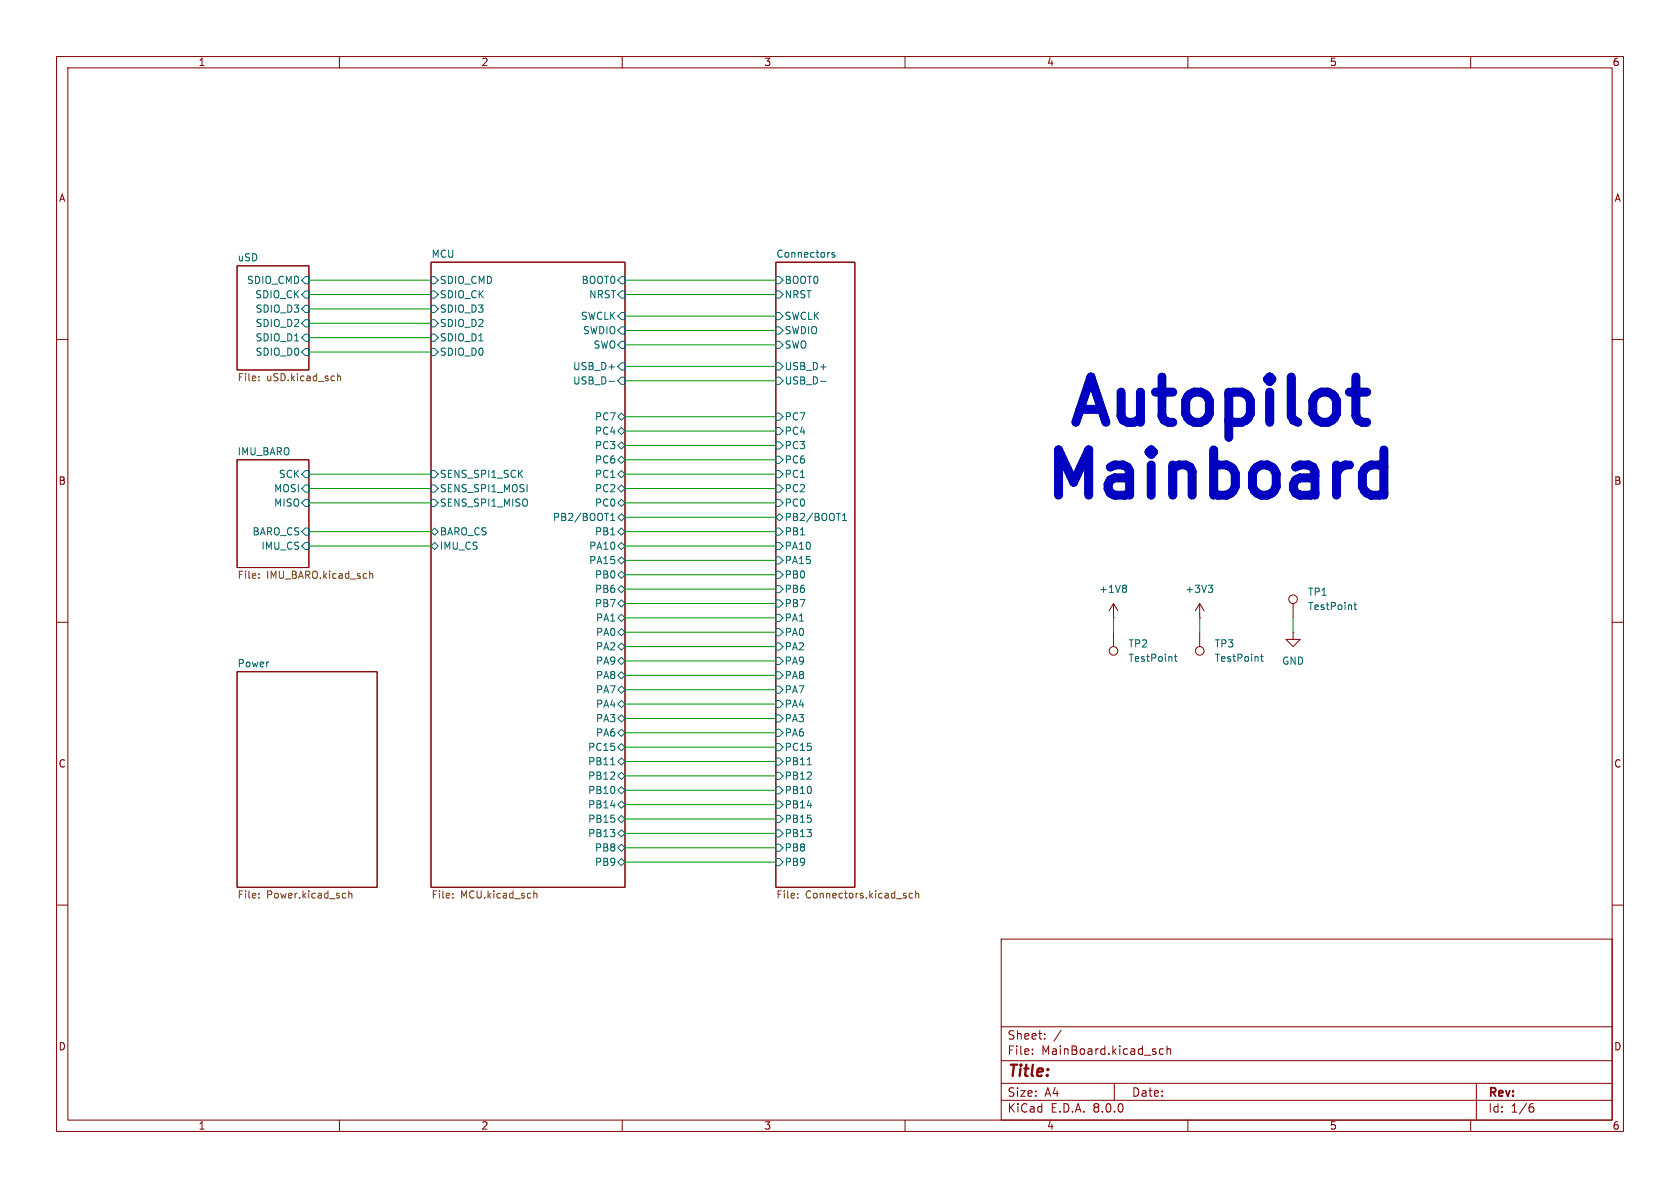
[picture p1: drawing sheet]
<svg xmlns="http://www.w3.org/2000/svg" width="297mm" height="210mm" viewBox="0 0 297 210" stroke-linecap="round" stroke-linejoin="round" font-family="sans-serif">
<g fill="none" stroke="#840000" stroke-width=".18">
<path d="M10 10h277v190h-277zM12 12h273v186h-273zM60 10v2M110 10v2M160 10v2M210 10v2M260 10v2M10 60h2M41.9 47h12.7v18.4h-12.7zM76.2 46.4h34.3v110.4h-34.3zM137.2 46.4h13.9v110.4h-13.9zM285 60h2"/>
<path d="M41.9 81.3h12.7v19h-12.7zM10 110h2M41.9 118.7h24.8v38.1h-24.8zM196.8 109.2h.1M196.8 106.7v2.5M196.8 111.8v2.5M196.8 106.7l-.7 1.3M196.8 106.7l.8 1.3M212.1 109.2h.1M212.1 106.7v2.5M212.1 111.8v2.5M212.1 106.7l-.8 1.3"/>
<path d="M212.1 106.7l.8 1.3M228.6 111.8v1.2h1.3l-1.3 1.3-1.3-1.3h1.3M228.6 111.8h.1M228.6 106.7v2.5M285 110h2M10 160h2M285 160h2M177 166h108v32h-108zM60 198v2M110 198v2M160 198v2M177 194.5h108"/>
<path d="M177 191.5h108M177 187.5h108M177 181.5h108M182.5 186.3v.1M182.5 185.5v.1M184.7 183.6v.1M184.7 182.8v.1M187.6 182.1l-1.3 2M197 191.5v3M205.7 185.5l-.5-.1-.2 .3v.4l.1 .2h.6M206.3 185.5l.2-.1 .4 .1 .1 .9M206.3 184.9v1.5"/>
<path d="M210 198v2M260 198v2M261 191.5v6.5M270.6 195.7h.3l.3 .3-.1 .5-.5 .1M271 195.1l-.4 .1"/>
<circle cx="196.8" cy="115.1" r=".76"/>
<circle cx="212.1" cy="115.1" r=".76"/>
<circle cx="228.6" cy="105.9" r=".76"/>
</g>
<g fill="none" stroke="#006464" stroke-width=".18">
<path d="M54 56.5h.6v1.3h-.6l-.7-.6zM54 48.9h.6v1.3h-.6l-.7-.7zM54 59.1h.6v1.2h-.6l-.7-.6zM54 54h.6v1.2h-.6l-.7-.6zM54 51.4h.6v1.3h-.6l-.7-.6zM76.2 48.9h.6l.7 .6-.7 .7h-.6zM76.2 51.4h.6l.7 .7-.7 .6h-.6zM76.2 54h.6l.7 .6-.7 .6h-.6zM76.2 56.5h.6l.7 .7-.7 .6h-.6zM76.2 59.1h.6l.7 .6-.7 .6h-.6zM109.2 49.5l.7-.6h.6v1.3h-.6zM109.2 55.9l.7-.7h.6v1.3h-.6z"/>
<path d="M109.9 51.4h.6v1.3h-.6l-.7-.6zM109.9 57.8h.6v1.3h-.6l-.7-.7zM137.2 51.4h.6l.6 .7-.6 .6h-.6zM137.2 55.2h.6l.6 .7-.6 .6h-.6zM137.2 57.8h.6l.6 .6-.6 .7h-.6zM137.2 48.9h.6l.6 .6-.6 .7h-.6zM147.5 44.7l-.3-.1-.1 .2v.2l.4 .1v.3h-.4M54 61.6h.6v1.3h-.6l-.7-.7zM76.2 61.6h.6l.7 .6-.7 .7h-.6zM107.7 67.4h.9M109.2 61l.7-.7h.6v1.3h-.6zM109.2 67.3l.7-.6h.6v1.2h-.6z"/>
<path d="M109.2 73.7l.7-.7 .6 .7-.6 .6zM109.2 76.2l.7-.6 .6 .6-.6 .6zM109.2 78.7l.7-.6 .6 .6-.6 .7zM109.9 64.1h.6v1.3h-.6l-.7-.6zM137.2 64.1h.6l.6 .7-.6 .6h-.6zM137.2 66.7h.6l.6 .6-.6 .6h-.6zM137.2 75.6h.6l.6 .6-.6 .6h-.6zM137.2 78.1h.6l.6 .6-.6 .7h-.6zM137.2 60.3h.6l.6 .7-.6 .6h-.6zM137.2 73h.6l.6 .7-.6 .6h-.6zM145.1 67.4h.9M54 85.7h.6v1.3h-.6l-.7-.6z"/>
<path d="M54 88.3h.6v1.2h-.6l-.7-.6zM54 83.2h.6v1.3h-.6l-.7-.7zM54 93.3h.6v1.3h-.6l-.7-.6zM54 95.9h.6v1.3h-.6l-.7-.7zM76.2 83.2h.6l.7 .6-.7 .7h-.6zM76.2 85.7h.6l.7 .7-.7 .6h-.6zM76.2 88.3h.6l.7 .6-.7 .6h-.6zM76.2 96.5l.6-.6 .7 .6-.7 .7zM76.2 94l.6-.7 .7 .7-.7 .6zM108 92h.7M108 91.1l.3-.4v1.3M109.2 81.3l.7-.7 .6 .7-.6 .6z"/>
<path d="M109.2 83.8l.7-.6 .6 .6-.6 .7zM109.2 86.4l.7-.7 .6 .7-.6 .6zM109.2 88.9l.7-.6 .6 .6-.6 .6zM109.2 94l.7-.7 .6 .7-.6 .6zM109.2 96.5l.7-.6 .6 .6-.6 .7zM109.2 99.1l.7-.7 .6 .7-.6 .6zM109.2 91.4l.7-.6 .6 .6-.6 .7zM137.2 93.3h.6l.6 .7-.6 .6h-.6zM137.2 85.7h.6l.6 .7-.6 .6h-.6zM137.2 83.2h.6l.6 .6-.6 .7h-.6zM137.2 88.3h.6l.6 .6-.6 .6h-.6zM137.2 98.4h.6l.6 .7-.6 .6h-.6z"/>
<path d="M137.2 95.9h.6l.6 .6-.6 .7h-.6zM137.2 80.6h.6l.6 .7-.6 .6h-.6zM137.2 91.4l.6-.6 .6 .6-.6 .7zM148.9 92h.8M148.9 91.1l.4-.4v1.3M109.2 101.6l.7-.6 .6 .6-.6 .6zM109.2 104.1l.7-.6 .6 .6-.6 .7zM109.2 106.7l.7-.7 .6 .7-.6 .6zM109.2 109.2l.7-.6 .6 .6-.6 .7zM109.2 111.8l.7-.7 .6 .7-.6 .6zM109.2 114.3l.7-.6 .6 .6-.6 .6zM109.2 116.8l.7-.6 .6 .6-.6 .7z"/>
<path d="M109.2 119.4l.7-.7 .6 .7-.6 .6zM137.2 101h.6l.6 .6-.6 .6h-.6zM137.2 108.6h.6l.6 .6-.6 .7h-.6zM137.2 113.7h.6l.6 .6-.6 .6h-.6zM137.2 111.1h.6l.6 .7-.6 .6h-.6zM137.2 106h.6l.6 .7-.6 .6h-.6zM137.2 103.5h.6l.6 .6-.6 .7h-.6zM137.2 116.2h.6l.6 .6-.6 .7h-.6zM137.2 118.7h.6l.6 .7-.6 .6h-.6zM198.9 103.4l.2 .3-.2 .3 .2 .2v.3l-.2 .2M207.6 116.1h.5M207.8 115.6v1.1l.3 .2"/>
<path d="M213.6 103.4h.8l-.4 .5M214.1 103.9l.3 .3v.3l-.3 .2M222.8 116.1h.5M223 115.6v1.1l.3 .2M239.4 106.9h.4M239.5 106.5v1.1l.3 .2M108 135.2h.7M109.2 121.9l.7-.6 .6 .6-.6 .7zM109.2 124.5l.7-.7 .6 .7-.6 .6zM109.2 127l.7-.6 .6 .6-.6 .6zM109.2 129.5l.7-.6 .6 .6-.6 .7zM109.2 134.6l.7-.6 .6 .6-.6 .7z"/>
<path d="M109.2 137.2l.7-.7 .6 .7-.6 .6zM109.2 139.7l.7-.6 .6 .6-.6 .6zM109.9 131.4l.6 .7-.6 .6-.7-.6zM137.2 134h.6l.6 .6-.6 .7h-.6zM137.2 139.1h.6l.6 .6-.6 .6h-.6zM137.2 121.3h.6l.6 .6-.6 .7h-.6zM137.2 128.9h.6l.6 .6-.6 .7h-.6zM137.2 123.8h.6l.6 .7-.6 .6h-.6zM137.2 126.4h.6l.6 .6-.6 .6h-.6zM137.2 131.4h.6l.6 .7-.6 .6h-.6zM137.2 136.5h.6l.6 .7-.6 .6h-.6zM142.7 135.2h.7"/>
<path d="M109.2 142.2l.7-.6 .6 .6-.6 .7zM109.2 144.8l.7-.7 .6 .7-.6 .6zM109.2 147.3l.7-.6 .6 .6-.6 .7zM109.2 149.9l.7-.7 .6 .7-.6 .6zM109.2 152.4l.7-.6 .6 .6-.6 .6zM137.2 151.8h.6l.6 .6-.6 .6h-.6zM137.2 149.2h.6l.6 .7-.6 .6h-.6zM137.2 144.1h.6l.6 .7-.6 .6h-.6zM137.2 141.6h.6l.6 .6-.6 .7h-.6zM137.2 146.7h.6l.6 .6-.6 .7h-.6z"/>
</g>
<g fill="none" stroke="#725600" stroke-width=".18">
<path d="M45.8 66.5v.1M45.8 67.2v.1M59.7 66v1.3M59.7 66.6l.2-.1h.3v.8M45.8 102.1v.1M45.8 101.5v.1M65.4 101v1.2M65.4 101.5l.1-.1 .3 .1 .1 .7M45.8 158v.1M45.8 158.6v.2M61 157.9l.1 .1M61.1 158.7l-.1 .1"/>
<path d="M61.7 158l.1-.1 .3 .1 .1 .8M61.7 157.5v1.3M80 158.6v.2M80 158v.1M94.4 157.5v1.3M94.4 158l.2-.1 .3 .1v.8M141 158.6v.2M141 158v.1M161.3 158l-.3-.1-.3 .2 .1 .6h.5M161.9 158l.2-.1 .3 .1v.8M161.9 157.5v1.3"/>
</g>
<path d="M238.6 69.3h3M240.1 74.3l.8 .4h.7M244.7 79.5v8M242.4 82.2h1.5l.8 .4M244.7 87.2l-.8 .3h-1.5" fill="none" stroke="#0000c2" stroke-width="1.6"/>
<g fill="none" stroke="#009600" stroke-width=".18">
<path d="M54.6 52.1h21.6M54.6 49.5h21.6M54.6 57.2h21.6M54.6 54.6h21.6M54.6 59.7h21.6M110.5 58.4h26.7M110.5 52.1h26.7M110.5 55.9h26.7M110.5 49.5h26.7M54.6 62.2h21.6M110.5 61h26.7M110.5 67.3h26.7"/>
<path d="M110.5 64.8h26.7M110.5 76.2h26.7M110.5 73.7h26.7M110.5 78.7h26.7M54.6 94h21.6M54.6 83.8h21.6M54.6 88.9h21.6M54.6 86.4h21.6M54.6 96.5h21.6M110.5 94h26.7M110.5 83.8h26.7M110.5 88.9h26.7"/>
<path d="M110.5 86.4h26.7M110.5 96.5h26.7M110.5 81.3h26.7M110.5 99.1h26.7M110.5 91.4h26.7M110.5 116.8h26.7M110.5 119.4h26.7M110.5 109.2h26.7M110.5 114.3h26.7M110.5 111.8h26.7M110.5 104.1h26.7M110.5 106.7h26.7"/>
<path d="M110.5 101.6h26.7M196.8 109.2v2.6M212.1 109.2v2.6M228.6 109.2v2.6M110.5 127h26.7M110.5 124.5h26.7M110.5 129.5h26.7M110.5 121.9h26.7M110.5 139.7h26.7M110.5 137.2h26.7M110.5 134.6h26.7M110.5 132.1h26.7"/>
<path d="M110.5 142.2h26.7M110.5 144.8h26.7M110.5 152.4h26.7M110.5 149.9h26.7M110.5 147.3h26.7"/>
</g>
<g font-size="11.1" fill="#0000c2">
<text x="187.8" y="77.4">Autopilot</text>
<text x="183.6" y="90.3">Mainboard</text>
</g>
<text font-size="2.8" fill="#840000" x="178" y="190.9">Title:</text>
<g font-size="2.1" fill="#840000">
<text x="178" y="184">Sheet:</text>
<text x="178" y="186.7">File:</text>
<text x="184.1" y="186.7">MainBoard.kicad_sch</text>
<text x="178" y="196.9">KiCad</text>
<text x="178" y="194.1">Size:</text>
<text x="184.7" y="194.1">A4</text>
<text x="185.7" y="196.9">E.D.A.</text>
<text x="193.3" y="196.9">8.0.0</text>
<text x="200" y="194.1">Date:</text>
<text x="263" y="194.3">Rev:</text>
<text x="263" y="196.9">Id:</text>
<text x="267.1" y="196.9">1/6</text>
</g>
<g font-size="1.8" fill="#840000">
<text x="35" y="11.9">1</text>
<text x="85" y="11.9">2</text>
<text x="135" y="11.9">3</text>
<text x="185" y="11.9">4</text>
<text x="235" y="11.9">5</text>
<text x="285" y="11.9">6</text>
<text x="10.3" y="35.9">A</text>
<text x="285.3" y="35.9">A</text>
<text x="10.3" y="85.9">B</text>
<text x="285.3" y="85.9">B</text>
<text x="10.3" y="135.9">C</text>
<text x="285.3" y="135.9">C</text>
<text x="10.3" y="185.9">D</text>
<text x="285.3" y="185.9">D</text>
<text x="35" y="199.9">1</text>
<text x="85" y="199.9">2</text>
<text x="135" y="199.9">3</text>
<text x="185" y="199.9">4</text>
<text x="235" y="199.9">5</text>
<text x="285" y="199.9">6</text>
</g>
<g font-size="1.8" fill="#006464">
<text x="41.9" y="46.3">uSD</text>
<text x="76.2" y="45.6">MCU</text>
<text x="137.2" y="45.6">Connectors</text>
<text x="43.6" y="50.4">SDIO_CMD</text>
<text x="45" y="52.9">SDIO_CK</text>
<text x="77.7" y="50.4">SDIO_CMD</text>
<text x="77.7" y="52.9">SDIO_CK</text>
<text x="102.7" y="50.4">BOOT0</text>
<text x="104" y="52.9">NRST</text>
<text x="138.6" y="52.9">NRST</text>
<text x="138.6" y="50.4">BOOT0</text>
<text x="45.1" y="58">SDIO_D2</text>
<text x="45.1" y="55.5">SDIO_D3</text>
<text x="77.7" y="55.5">SDIO_D3</text>
<text x="77.7" y="58">SDIO_D2</text>
<text x="102.6" y="56.7">SWCLK</text>
<text x="103" y="59.3">SWDIO</text>
<text x="138.6" y="56.7">SWCLK</text>
<text x="138.6" y="59.3">SWDIO</text>
<text x="45.1" y="63.1">SDIO_D0</text>
<text x="45.1" y="60.6">SDIO_D1</text>
<text x="77.7" y="60.6">SDIO_D1</text>
<text x="77.7" y="63.1">SDIO_D0</text>
<text x="101.2" y="65.6">USB_D+</text>
<text x="104.8" y="61.8">SWO</text>
<text x="138.6" y="65.6">USB_D+</text>
<text x="138.6" y="61.8">SWO</text>
<text x="101.2" y="68.2">USB_D-</text>
<text x="138.6" y="68.2">USB_D-</text>
<text x="105.1" y="74.5">PC7</text>
<text x="105.1" y="77.1">PC4</text>
<text x="138.6" y="77.1">PC4</text>
<text x="138.6" y="74.5">PC7</text>
<text x="41.9" y="80.6">IMU_BARO</text>
<text x="105.1" y="79.6">PC3</text>
<text x="105.1" y="82.1">PC6</text>
<text x="138.6" y="79.6">PC3</text>
<text x="138.6" y="82.1">PC6</text>
<text x="48.4" y="87.2">MOSI</text>
<text x="48.4" y="89.8">MISO</text>
<text x="49.2" y="84.7">SCK</text>
<text x="77.7" y="84.7">SENS_SPI1_SCK</text>
<text x="77.7" y="87.2">SENS_SPI1_MOSI</text>
<text x="77.7" y="89.8">SENS_SPI1_MISO</text>
<text x="105.1" y="84.7">PC1</text>
<text x="105.1" y="87.2">PC2</text>
<text x="105.1" y="89.8">PC0</text>
<text x="138.6" y="87.2">PC2</text>
<text x="138.6" y="84.7">PC1</text>
<text x="138.6" y="89.8">PC0</text>
<text x="44.5" y="94.8">BARO_CS</text>
<text x="77.7" y="94.8">BARO_CS</text>
<text x="97.6" y="92.3">PB2/BOOT1</text>
<text x="105.1" y="94.8">PB1</text>
<text x="138.6" y="94.8">PB1</text>
<text x="138.6" y="92.3">PB2/BOOT1</text>
<text x="46.1" y="97.4">IMU_CS</text>
<text x="77.7" y="97.4">IMU_CS</text>
<text x="104" y="97.4">PA10</text>
<text x="104" y="99.9">PA15</text>
<text x="138.6" y="99.9">PA15</text>
<text x="138.6" y="97.4">PA10</text>
<text x="105.1" y="102.5">PB0</text>
<text x="105.1" y="105">PB6</text>
<text x="105.1" y="107.5">PB7</text>
<text x="138.6" y="102.5">PB0</text>
<text x="138.6" y="107.5">PB7</text>
<text x="138.6" y="105">PB6</text>
<text x="194.2" y="105">+1V8</text>
<text x="209.4" y="105">+3V3</text>
<text x="231.1" y="105.5">TP1</text>
<text x="105.3" y="110.1">PA1</text>
<text x="105.3" y="112.6">PA0</text>
<text x="138.6" y="110.1">PA1</text>
<text x="138.6" y="112.6">PA0</text>
<text x="231.1" y="108.1">TestPoint</text>
<text x="41.9" y="118">Power</text>
<text x="105.3" y="115.2">PA2</text>
<text x="105.3" y="117.7">PA9</text>
<text x="138.6" y="115.2">PA2</text>
<text x="138.6" y="117.7">PA9</text>
<text x="199.4" y="114.7">TP2</text>
<text x="199.4" y="117.2">TestPoint</text>
<text x="214.6" y="114.7">TP3</text>
<text x="214.6" y="117.2">TestPoint</text>
<text x="226.6" y="117.7">GND</text>
<text x="105.3" y="120.2">PA8</text>
<text x="105.3" y="122.8">PA7</text>
<text x="105.3" y="125.3">PA4</text>
<text x="138.6" y="122.8">PA7</text>
<text x="138.6" y="125.3">PA4</text>
<text x="138.6" y="120.2">PA8</text>
<text x="105.3" y="127.9">PA3</text>
<text x="105.3" y="130.4">PA6</text>
<text x="138.6" y="130.4">PA6</text>
<text x="138.6" y="127.9">PA3</text>
<text x="103.9" y="132.9">PC15</text>
<text x="103.9" y="135.5">PB11</text>
<text x="138.6" y="135.5">PB11</text>
<text x="138.6" y="132.9">PC15</text>
<text x="103.9" y="138">PB12</text>
<text x="103.9" y="140.6">PB10</text>
<text x="103.9" y="143.1">PB14</text>
<text x="138.6" y="140.6">PB10</text>
<text x="138.6" y="143.1">PB14</text>
<text x="138.6" y="138">PB12</text>
<text x="103.9" y="145.6">PB15</text>
<text x="103.9" y="148.2">PB13</text>
<text x="138.6" y="145.6">PB15</text>
<text x="138.6" y="148.2">PB13</text>
<text x="105.1" y="150.7">PB8</text>
<text x="105.1" y="153.3">PB9</text>
<text x="138.6" y="153.3">PB9</text>
<text x="138.6" y="150.7">PB8</text>
</g>
<g font-size="1.8" fill="#725600">
<text x="41.9" y="67.7">File:</text>
<text x="47.1" y="67.7">uSD.kicad_sch</text>
<text x="41.9" y="102.6">File:</text>
<text x="47.1" y="102.6">IMU_BARO.kicad_sch</text>
<text x="41.9" y="159.2">File:</text>
<text x="47.1" y="159.2">Power.kicad_sch</text>
<text x="76.2" y="159.2">File:</text>
<text x="81.4" y="159.2">MCU.kicad_sch</text>
<text x="137.2" y="159.2">File:</text>
<text x="142.4" y="159.2">Connectors.kicad_sch</text>
</g>
</svg>
